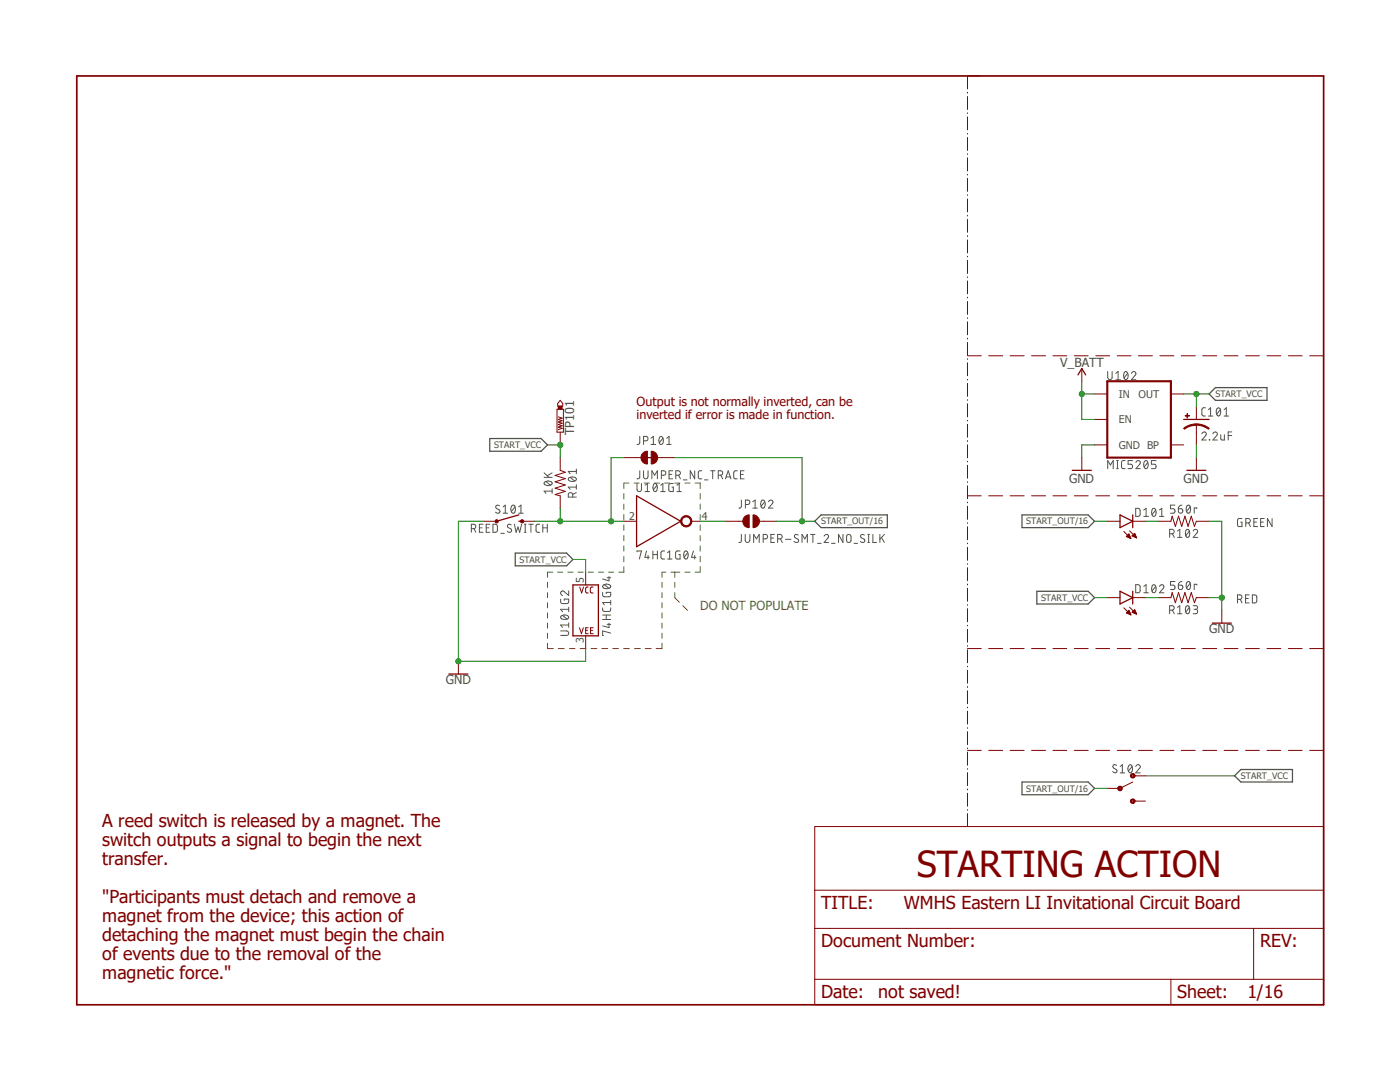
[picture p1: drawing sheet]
<svg xmlns="http://www.w3.org/2000/svg" width="279mm" height="216mm" viewBox="0 0 279 216" stroke-linecap="round" stroke-linejoin="round" font-family="sans-serif">
<path d="M14.8 14.8l249.7 186.2M264.5 14.8l-249.7 186.2" fill="none" stroke="#fff" stroke-width=".2"/>
<g fill="none" stroke="#808000" stroke-width=".2">
<path d="M124.5 98.5v1.1M125.5 96.4h-1v1.1M126.5 96.4h1.1M128.6 96.4h1M130.6 96.4h1M132.6 96.4h1M134.7 96.4h1M136.7 96.4h1M138.7 96.4h1v1.1M139.7 98.5v1.1M109.3 116.2v1M109.3 118.2v1.1"/>
<path d="M110.3 114.2h-1v1M111.3 114.2h1M113.3 114.2h1M115.4 114.2h1M117.4 114.2h1M119.4 114.2h1M121.5 114.2h1M124.5 100.6v1M124.5 102.7v1.1M124.5 104.7v1.1M124.5 106.8v1.1M124.5 108.9v1.1"/>
<path d="M124.5 111v1.1M124.5 113.1v1.1h-1M132.1 116.2v1M132.1 118.2v1.1M132.9 114.2h-.8v1M133.9 114.2h1.8M134.7 114.2v1M134.7 116.2v1M134.7 118.2v1.1l.9 .9M136.7 114.2h1M139.7 113.1v1.1h-1M139.7 100.6v1"/>
<path d="M139.7 102.7v1.1M139.7 104.7v1.1M139.7 106.8v1.1M139.7 108.9v1.1M139.7 111v1.1M109.3 128.4v1h1.1M109.3 120.3v1M109.3 122.3v1M109.3 124.3v1M109.3 126.4v1M111.4 129.4h1.2M113.6 129.4h1.2"/>
<path d="M115.8 129.4h1.1M117.9 129.4h1.2M120.1 129.4h1.2M122.3 129.4h1.1M124.5 129.4h1.1M126.6 129.4h1.2M128.8 129.4h1.2M132.1 128.4v1h-1.2M132.1 120.3v1M132.1 122.3v1M132.1 124.3v1M132.1 126.4v1"/>
<path d="M136.3 120.9l.9 .9"/>
</g>
<g fill="none" stroke="#505050" stroke-width=".2">
<path d="M221.1 74.1v1.2a.45 .45 0 0 0 .3 .4 .45 .45 0 0 0 .5-.2l.1-1.4M222.7 74.5l.4-.4v1.7M222.7 75.8h.9M224.5 74.2l.2-.1a1.02 1.02 0 0 1 0 1.7 1.02 1.02 0 0 1-.2-1.6zM225 74.5l-.7 .9M225.8 74.5a.44 .44 0 0 1 .6-.4 .44 .44 0 0 1 .2 .7l-.8 1h.9M108.6 95.2h1.6M108.6 94.4l1 .8M108.6 96.2l.2-.1a.96 .96 0 0 1 1.4 .3 .93 .93 0 0 1-1.6 0zM109 96.1l.9 .7M110.2 98h-1.6l.4 .5M110.2 97.5v1"/>
<path d="M110.2 94.4l-1 .5M113.5 95.4l.7-.2a.58 .58 0 0 1 .8 .6l-.8 .3a.58 .58 0 0 1-.7-.7zM113.8 95.2l.9 .8M114.3 99.2v-.7a.46 .46 0 0 0-.5-.2 .46 .46 0 0 0-.4 .4v.5h1.6M115 98.3l-.7 .3M115 97.2h-1.6l.4 .4M115 93.6v.9M115 96.7v.9M115 94.1h-1.6l.4 .4M127.1 96.5l.1 1.4a.46 .46 0 0 0 .5 .2 .46 .46 0 0 0 .3-.4v-1.2M127.7 93.9l-.1 1.5-.5 .1M127.7 87.1l-.1 1.4-.5 .2"/>
<path d="M128.4 93.9l.1 1.4a.46 .46 0 0 0 .5 .2 .46 .46 0 0 0 .3-.4v-1.2M128.4 88l.7-.1a.46 .46 0 0 0 .2-.5 .46 .46 0 0 0-.4-.3h-.5v1.6M128.7 96.8l.5-.3v1.6M128.7 98.1h.9M129.9 88.7h1M129.9 87.5l.5-.4v1.6M130.1 95.5v-1.6l.5 .9 .6-.9v1.6M130.6 96.5h.2a.98 .98 0 0 1 0 1.6 1.02 1.02 0 0 1-.2-1.6zM131.1 96.8l-.7 .9M131.7 87.2l.3-.1a.98 .98 0 0 1 0 1.6 .98 .98 0 0 1-.3-1.5zM131.9 98.1h.9M131.9 96.8l.4-.3v1.6"/>
<path d="M132 94.8h.4a.45 .45 0 0 0 .5-.4 .45 .45 0 0 0-.5-.5h-.4v1.6M132.3 87.5l-.7 .8M133.1 87.5l.4-.4v1.6M133.1 88.7h.8M133.5 94.7h.6M134.2 93.9h-.7v1.6h.7M134.4 96.5l-.9 .1v1.1l.1 .3 .8 .1v-.9h-.3M134.9 94.8h.4a.45 .45 0 0 0 .5-.3 .45 .45 0 0 0-.2-.5l-.7-.1v1.6M135.1 98.1h.9M135.1 96.8l.5-.3v1.6M135.4 94.8l.4 .7M136.4 95.8h.7"/>
<path d="M138.6 93.9v1.6l-.8-1.6v1.6M140.1 93.9l-.6 .1-.1 .3v1.1l.7 .1M140.6 95.8h.7M141.8 93.9h.9M142.2 93.9v1.6M143.3 94.8h.5a.45 .45 0 0 0 .4-.4 .45 .45 0 0 0-.4-.5h-.5v1.6M143.8 94.8l.4 .7M144.8 95.5l.5-1.6 .6 1.6M144.9 95.2h.9M147.2 93.9l-.6 .1-.2 .3 .1 1.1 .7 .1M147.8 94.7h.5M148 99.8v1.2a.38 .38 0 0 1-.6 .4"/>
<path d="M148.5 93.9h-.7v1.6h.7M152.1 99.8h.2a.98 .98 0 0 1 0 1.6 1.02 1.02 0 0 1-.2-1.6zM221.1 93.5v-1.6l.5 .9 .6-.9v1.6M222.8 93.5h.4M222.8 91.9h.4M223 91.9v1.6M224.5 91.9h-.5l-.2 .4 .1 1 .6 .2M226 91.9h-.9v.7h.6a.46 .46 0 0 1 .3 .5 .46 .46 0 0 1-.3 .4h-.6M226.7 92.3a.44 .44 0 0 1 .6-.4 .44 .44 0 0 1 .2 .7l-.8 .9h.9M228.5 91.9h.2a.93 .93 0 0 1 0 1.6 .98 .98 0 0 1-.2-1.6zM229.1 92.3l-.8 .9M230.7 91.9h-.9v.7h.5a.45 .45 0 0 1 .4 .5 .45 .45 0 0 1-.4 .4h-.5"/>
<path d="M239.9 86.6a.44 .44 0 0 1 .6-.4 .44 .44 0 0 1 .1 .7l-.7 .9h.8M240.6 81.4h-.6l-.1 .3v1.1l.3 .2h.4M241.2 83h.9M241.2 81.7l.4-.3v1.6M241.3 87.7l.1 .1zM242.1 86.6a.44 .44 0 0 1 .6-.4 .44 .44 0 0 1 .1 .7l-.7 .9h.9M242.9 81.6l.3-.2a.96 .96 0 0 1 0 1.6 1.03 1.03 0 0 1-.3-1.4zM243.5 81.7l-.7 .9M243.6 86.7v.8l.2 .3h.5v-1.1M244.3 83h.9M244.3 81.7l.4-.3v1.6M245.1 86.9h.7"/>
<path d="M245.8 86.2h-.7v1.6M94.1 105.5h.6a.46 .46 0 0 0 .2-.5 .46 .46 0 0 0-.4-.4h-.4v1.6M94.6 105.5l.4 .7M95.7 105.3h.5M96.4 104.6h-.7v1.6h.7M97 105.3h.6M97.7 104.6h-.7v1.6h.7M98.4 104.6h.7a1.25 1.25 0 0 1 0 1.6h-.7zM99.7 100.9a.45 .45 0 0 0-.8 .2 1.01 1.01 0 0 0 .8 .8v.3a.55 .55 0 0 1-.8 0M99.9 106.4h.8M100.4 102.4h.9M100.4 101.1l.4-.3v1.6"/>
<path d="M102 104.7a.42 .42 0 0 0-.5-.1 .42 .42 0 0 0-.2 .6 1.01 1.01 0 0 1 .8 .7v.1a.56 .56 0 0 1-.9 0M102.2 100.8h.2a.93 .93 0 0 1 0 1.6 .98 .98 0 0 1-.2-1.6zM102.7 104.6l.3 1.6 .4-1 .3 1 .4-1.6M102.8 101.1l-.7 1M103.5 102.4h.9M103.5 101.1l.5-.3v1.6M104.6 104.6h.4M104.6 106.2h.4M104.8 104.6v1.6M105.5 104.6h.9M106 104.6v1.6M107.7 104.6h-.6l-.1 .3v1.1l.7 .2"/>
<path d="M108.3 105.3h.9M108.3 104.6v1.6M109.2 104.6v1.6M111.9 119.5l.2 .9h1.1l.3-.1v-.8h-.9v.3M113.5 117.9v.9l-.9-.7a.45 .45 0 0 0-.7 .1 .45 .45 0 0 0 .4 .6M120.3 118.2l.1 .8 1.1 .1 .3-.2 .1-.7h-.9v.2M120.3 116.8l.2-.1a.96 .96 0 0 1 1.4 .3 .93 .93 0 0 1-1.6 0zM120.6 116.7l.9 .7M121.2 115.3h.7M121.5 115v.9l-1.2-.4M121.9 119.8v.9M127.1 110.1v-.2h.9l-.4 1.6"/>
<path d="M129 109.9l-.3 1.3h.9M129.3 110.8v.7M130.3 109.9v1.6M130.3 110.7h.9M131.2 109.9v1.6M132.6 109.9l-.5 .1-.2 .3 .1 1.1 .6 .1M133.2 111.5h.9M133.2 110.3l.4-.4v1.6M135.7 109.9h-.5l-.3 .2-.1 1.1 .2 .3h.7v-.8h-.2M136.7 110l.2-.1a.98 .98 0 0 1 0 1.6 1.02 1.02 0 0 1-.2-1.5zM137.2 110.3l-.7 .9M138.4 109.9l-.4 1.3h.9"/>
<path d="M138.6 110.8v.7M148 106.6v1.3a.38 .38 0 0 1-.6 .3M148.7 106.6v1.2a.47 .47 0 0 0 .5 .4 .47 .47 0 0 0 .4-.4v-1.2M148.8 100.7l.6-.1a.46 .46 0 0 0 .2-.5 .46 .46 0 0 0-.4-.3h-.4v1.6M150.2 101.4h.9M150.2 100.1l.5-.3v1.6M150.4 108.2v-1.6l.6 .9 .5-.9v1.6M152.3 107.5h.4a.46 .46 0 0 0 .5-.3 .46 .46 0 0 0-.2-.5l-.7-.1v1.6M152.6 100.1l-.7 .9M153.4 100.1a.44 .44 0 0 1 .6-.3 .44 .44 0 0 1 .1 .7l-.7 .9h.9M153.8 107.4h.6M154.6 106.6h-.8v1.6h.8"/>
<path d="M155.2 107.5h.5a.45 .45 0 0 0 .4-.3 .45 .45 0 0 0-.2-.5l-.7-.1v1.6M155.7 107.5l.4 .7M156.8 107.6h1.1M159.3 106.8a.42 .42 0 0 0-.6-.1 .42 .42 0 0 0-.1 .5 1.01 1.01 0 0 1 .8 .7l-.1 .2a.6 .6 0 0 1-.8-.1M160.1 108.2v-1.6l.5 .9 .5-.9v1.6M161.8 106.6h.8M162.2 106.6v1.6M163.2 108.4h.7M164.5 107a.45 .45 0 0 1 .6-.4 .45 .45 0 0 1 .1 .8l-.7 .8h.9M165.9 108.4h.8M168.2 106.6v1.6l-.9-1.6v1.6M169 106.8a.46 .46 0 0 1 .5-.1 .46 .46 0 0 1 .3 .4v.9a.46 .46 0 0 1-.5 .2 .46 .46 0 0 1-.3-.4z"/>
<path d="M170.4 108.4h.8M172.5 106.8l-.2-.1a.38 .38 0 0 0-.5 .1 .38 .38 0 0 0 .1 .5l.5 .3a.37 .37 0 0 1 .2 .4 .37 .37 0 0 1-.3 .2l-.6-.2M173.2 108.2h.3M173.2 106.6h.3M173.4 106.6v1.6M174.2 106.6v1.6h.7M175.6 106.6v1.6M175.9 107.3l.6 .9M176.5 106.6l-.9 1M226.7 116.7h.6a1.3 1.3 0 0 1 .2 1.4l-.2 .1-.6 .1zM226.7 101.4l.6 .1a1.25 1.25 0 0 1 0 1.5h-.6zM228.3 118.3h.9"/>
<path d="M228.3 117l.4-.3v1.6M228.3 101.8l.4-.4v1.6M228.3 103h.9M230.1 116.7h.2a.98 .98 0 0 1 0 1.6 1.02 1.02 0 0 1-.2-1.6zM230.1 101.5l.2-.1a.98 .98 0 0 1 0 1.6 1.02 1.02 0 0 1-.2-1.5zM230.6 117l-.7 .9M230.6 101.8l-.7 .9M231.4 117a.45 .45 0 0 1 .6-.3 .45 .45 0 0 1 .2 .7l-.8 .9h.9M231.4 103h.9M231.4 101.8l.5-.4v1.6M233.4 106.5h.5a.45 .45 0 0 0 .4-.3 .45 .45 0 0 0-.2-.5l-.7-.1v1.6M234 106.5l.4 .7"/>
<path d="M234.5 116h-.9v.8h.5a.46 .46 0 0 1 .4 .4 .46 .46 0 0 1-.4 .4h-.5M234.5 100.8h-.9v.7h.5a.46 .46 0 0 1 .4 .5 .46 .46 0 0 1-.4 .4h-.5M235 106l.5-.4v1.6M235 107.2h.9M235.2 116.8h.5a.46 .46 0 0 1 .4 .5 .46 .46 0 0 1-.5 .4 .46 .46 0 0 1-.4-.5zM235.2 101.5h.5a.46 .46 0 0 1 .4 .5 .46 .46 0 0 1-.5 .4 .46 .46 0 0 1-.4-.4zM235.9 116a.72 .72 0 0 0-.7 .8M235.9 100.8a.72 .72 0 0 0-.7 .7M236.8 105.7l.2-.1a.98 .98 0 0 1 0 1.6 1.02 1.02 0 0 1-.2-1.5zM237 116.1l.2-.1a.93 .93 0 0 1 0 1.6 .98 .98 0 0 1-.2-1.5zM237 100.8h.2a.93 .93 0 0 1 0 1.6 .98 .98 0 0 1-.2-1.6zM237.4 106l-.8 .9"/>
<path d="M237.5 116.4l-.7 .9M237.5 101.1l-.7 1M238.1 106a.44 .44 0 0 1 .7-.4 .44 .44 0 0 1 .1 .7l-.8 .9h.9M238.8 101.5v-.2h-.5v1.1M238.8 116.8v-.2h-.5v1M247 119.6l.6-.1a.46 .46 0 0 0 .2-.5 .46 .46 0 0 0-.4-.3h-.4v1.6M247.5 119.6l.4 .7M247.9 103.5h-.6l-.3 .1v1.1l.1 .3 .8 .1v-.9h-.3M248.6 119.4h.5M248.6 104.4h.5a.45 .45 0 0 0 .4-.4 .45 .45 0 0 0-.2-.5h-.7v1.6M249.2 104.4l.4 .7M249.3 118.7h-.7v1.6h.7"/>
<path d="M249.9 118.7h.7a1.3 1.3 0 0 1 .2 1.4l-.2 .2h-.7zM250.2 104.2h.6M251 103.5h-.8v1.6h.8M251.6 104.2h.5M252.3 103.5h-.7v1.6h.7M253.9 103.5v1.6l-1-1.6v1.6M111.9 125.9h1.4a.46 .46 0 0 1 .2 .5 .46 .46 0 0 1-.4 .4h-1.2M111.9 123l.8-.3a.58 .58 0 0 1 .8 .7l-.8 .2a.58 .58 0 0 1-.8-.6zM112.3 122.8l.9 .7M113.5 121.6h-1.6l.4 .4M113.5 124.7h-1.6l.4 .5M113.5 121.2v.8"/>
<path d="M113.5 124.3v.9M120.3 121.3v.5l.3 .2h1.1l.2-.7M120.3 123.6h1.6M120.3 122.7h1.6M121 122.7v.9M121.2 124.6h.7M121.5 124.3v.9l-1.2-.3M121.9 126.3l-1.6-.4v.9h.1M121.9 120.2h-1.6l.3 .5M233.4 121.8h.5a.45 .45 0 0 0 .4-.4 .45 .45 0 0 0-.2-.5h-.7v1.6M234 121.8l.4 .7M235 121.2l.5-.3v1.6"/>
<path d="M235 122.5h.9M236.8 120.9h.2a.98 .98 0 0 1 0 1.6 1.02 1.02 0 0 1-.2-1.6zM237.4 121.2l-.8 .9M238.1 120.9h.6a.36 .36 0 0 1 .3 .3 .36 .36 0 0 1-.3 .4h-.4M238.5 121.6a.45 .45 0 0 1 .5 .4 .45 .45 0 0 1-.5 .5h-.4M222.8 152.7l-.4-.1a.37 .37 0 0 0-.3 .2 .37 .37 0 0 0 .1 .4l.6 .3a.37 .37 0 0 1 .1 .4 .37 .37 0 0 1-.3 .3l-.6-.2M223.6 153l.4-.4v1.6M223.6 154.2h.9M225.4 152.7l.2-.1a.96 .96 0 0 1 0 1.6l-.2-.1a1.07 1.07 0 0 1 0-1.4zM225.9 153l-.7 .8M226.7 153a.44 .44 0 0 1 .6-.4 .44 .44 0 0 1 .1 .7l-.7 .9h.9"/>
</g>
<path d="M242.6 77.3h10.3v2.6h-10.3l-1.3-1.3zM97.7 87.5h10.3l1.3 1.3-1.3 1.2h-10.3zM102.8 110.4h10.3l1.2 1.2-1.2 1.3h-10.3zM162.6 104l1.3-1.3h13.2v2.6h-13.2zM204 102.7h13.2l1.2 1.3-1.2 1.3h-13.2zM206.9 118h10.3l1.2 1.3-1.2 1.2h-10.3zM204 156h13.2l1.2 1.3-1.2 1.3h-13.2zM246.4 154.8l1.2-1.3h10.3v2.5h-10.3z" fill="none" stroke="#505050" stroke-width=".25"/>
<g fill="none" stroke="#800000" stroke-width=".2">
<path d="M193.1 18.4v.2M193.1 19.3v2.5M195.6 15.2h-2.5v2.5M193.1 22.5v.1M193.1 23.3v2.6M193.1 26.6v.2M193.1 27.4v2.6M193.1 30.7v.1M193.1 31.5v2.6M193.1 34.8v.1M193.1 35.6v2.6M193.1 38.9v.1"/>
<path d="M193.1 39.7v2.6M193.1 43v.1M193.1 43.8v2.6M193.1 47v.2M193.1 47.9v2.6M193.1 51.1v.2M193.1 51.9v2.7M193.1 55.2v.2M193.1 56v2.6M193.1 59.3v.1M193.1 71h2.7M193.1 60.2v2.5"/>
<path d="M193.1 63.4v.1M193.1 64.2v2.6M193.1 67.5v.1M193.1 68.3v2.6M193.1 71.6v.1M193.1 72.4v2.6M193.1 75.7v.1M193.1 76.5v2.6M193.1 79.8v.1M197.3 71h2.8M201.6 71h2.8M205.9 71h2.8"/>
<path d="M210.1 71h2.8M214.4 71h2.8M218.7 71h2.7M223 71h2.7M227.2 71h2.8M231.5 71h2.8M235.8 71h2.7M240 71h2.8M244.3 71h2.8M248.6 71h2.7M252.9 71h2.7M257.1 71h2.8"/>
<path d="M261.4 71h2.8M193.1 98.9h2.7M193.1 80.6v2.6M193.1 83.9v.1M193.1 84.7v2.5M193.1 87.9v.2M193.1 88.8v2.6M193.1 92v.2M193.1 92.8v2.6M193.1 96.1v.2M193.1 96.9v2.6M197.3 98.9h2.8"/>
<path d="M201.6 98.9h2.8M205.9 98.9h2.8M210.1 98.9h2.8M214.4 98.9h2.8M218.7 98.9h2.7M223 98.9h2.7M227.2 98.9h2.8M231.5 98.9h2.8M235.8 98.9h2.7M240 98.9h2.8M244.3 98.9h2.8M248.6 98.9h2.7"/>
<path d="M252.9 98.9h2.7M257.1 98.9h2.8M261.4 98.9h2.8M193.1 100.2v.1M193.1 101v2.6M193.1 104.3v.1M193.1 105.1v2.6M193.1 108.4v.1M193.1 109.2v2.6M193.1 112.5v.1M193.1 113.3v2.6M193.1 116.5v.2"/>
<path d="M193.1 117.4v2.6M193.1 129.4h2.7M193.1 120.6v.2M193.1 121.5v2.6M193.1 124.8v.1M193.1 125.6v2.5M193.1 128.8v.1M193.1 129.7v2.5M193.1 132.9v.2M193.1 133.7v2.6M193.1 137v.2M193.1 137.8v2.6"/>
<path d="M197.3 129.4h2.8M201.6 129.4h2.8M205.9 129.4h2.8M210.1 129.4h2.8M214.4 129.4h2.8M218.7 129.4h2.7M223 129.4h2.7M227.2 129.4h2.8M231.5 129.4h2.8M235.8 129.4h2.7M240 129.4h2.8M244.3 129.4h2.8"/>
<path d="M248.6 129.4h2.7M252.9 129.4h2.7M257.1 129.4h2.8M261.4 129.4h2.8M193.1 149.7h2.7M193.1 141.1v.1M193.1 141.9v2.6M193.1 145.2v.1M193.1 146v2.6M193.1 149.3v.1M193.1 150.1v2.6M193.1 153.4v.1"/>
<path d="M193.1 154.2v2.6M193.1 157.4v.2M193.1 158.3v2.6M197.3 149.7h2.8M201.6 149.7h2.8M205.9 149.7h2.8M210.1 149.7h2.8M214.4 149.7h2.8M218.7 149.7h2.7M223 149.7h2.7M227.2 149.7h2.8M231.5 149.7h2.8"/>
<path d="M235.8 149.7h2.7M240 149.7h2.8M244.3 149.7h2.8M248.6 149.7h2.7M252.9 149.7h2.7M257.1 149.7h2.8M261.4 149.7h2.8M193.1 161.5v.2M193.1 162.3v2.6"/>
</g>
<path d="M103.5 104h.7M103.5 102.7l-4.4 1.3" fill="none" stroke="#800000" stroke-width=".25"/>
<path d="M98.9 103.8l.2-.1 .3 .1v.5h-.5z" fill-rule="evenodd" fill="#800000"/>
<path d="M98.9 103.8l.2-.1 .3 .1v.5h-.5z" fill="none" stroke="#800000" stroke-width=".2"/>
<path d="M104 103.8l.2-.1 .2 .1v.5h-.4l-.2-.3z" fill-rule="evenodd" fill="#800000"/>
<g fill="none" stroke="#800000" stroke-width=".2">
<path d="M218.4 78.6h2.6M233.7 78.6h2.5M111.8 91.3v2.6l1 .3-2 .7 2 .6-2 .6 2 .7-2 .6 2 .6-2 .7 1 .2v2.6M218.4 88.8h2.6M218.4 83.7h2.6M233.7 88.8h2.5M238.8 84.7v1.5M96.6 104h2.5M104 103.8l.2-.1 .2 .1v.5h-.4l-.2-.3zM104.2 104h2.5M91.5 132v2.5M162.6 164.9h101.6v35.6h-101.6z"/>
<path d="M162.6 177.6h101.6M162.6 185.3h101.6M162.6 195.4h101.6M233.7 195.4v5.1M250.2 185.3v10.1"/>
</g>
<path d="M15.3 15.2h248.9v185.3h-248.9z" fill="none" stroke="#800000" stroke-width=".34"/>
<path d="M236.2 83.7h5.1M89.6 134.5h3.8" fill="none" stroke="#800000" stroke-width=".25"/>
<path d="M221 76.1h12.7v15.2h-12.7z" fill="none" stroke="#800000" stroke-width=".42"/>
<path d="M238.8 84.6a4.2 4.2 0 0 1 2.5 .9l-.1 .1a4.1 4.1 0 0 0-2.4-.8z" fill-rule="evenodd" fill="#800000"/>
<path d="M238.8 84.6a4.2 4.2 0 0 1 2.5 .9l-.1 .1a4.1 4.1 0 0 0-2.4-.8z" fill="none" stroke="#800000" stroke-width=".2"/>
<path d="M236.2 85.5a3.9 3.9 0 0 1 2.6-.9v.2a3.9 3.9 0 0 0-2.4 .8z" fill-rule="evenodd" fill="#800000"/>
<path d="M236.2 85.5a3.9 3.9 0 0 1 2.6-.9v.2a3.9 3.9 0 0 0-2.4 .8z" fill="none" stroke="#800000" stroke-width=".2"/>
<path d="M236.5 82.9l.9 .1z" fill-rule="evenodd" fill="#800000"/>
<path d="M236.5 82.9l.9 .1z" fill="none" stroke="#800000" stroke-width=".2"/>
<path d="M236.9 82.5l.1 .9z" fill-rule="evenodd" fill="#800000"/>
<g fill="none" stroke="#800000" stroke-width=".2">
<path d="M215.9 73.5v2.6M215.9 91.3v2.6M236.9 82.5l.1 .9zM238.8 81.2v2.5M238.8 86.2v2.6M238.8 91.3v2.6M221 119.3h2.5M221 104h2.5M224.3 106l1.4 1.4M224.8 107h.7M224.9 107.1h.7M224.9 106.9h.6"/>
<path d="M225 106.8h.4M225.1 106.8h.3M225.1 107.2h.5M225.2 106.7h.1M225.3 106.6h.1M225.3 106.6l-.5 .5 .9 .3M225.3 106.6l.4 .8M225.3 107.3h.3M225.4 105.9l1.4 1.4M225.6 107.4h.1M225.9 106.9l.5-.5 .4 .9zM226 106.9h.7"/>
<path d="M226 106.8h.7M226.1 119.3h2.5M226.1 104h2.5M226.1 106.8h.5M226.2 107h.5M226.2 106.7h.4M226.3 106.6h.2M226.4 107.1h.3M226.4 106.5h.1M226.6 107.2h.2M226.8 107.3h.1M231.1 119.3h2.6l.2-1.1 .7 2.1 .6-2.1 .6 2.1 .7-2.1 .6 2.1 .6-2.1 .7 2.1 .4-1h2.5"/>
<path d="M231.1 104h2.6l.2-1 .7 2 .6-2 .6 2 .7-2 .6 2 .6-2 .7 2 .4-1h2.5M224.3 121.3l1.4 1.4M224.8 122.3l.5-.5 .4 .9zM224.8 122.3h.8M224.9 122.2h.6M225 122.1h.5M225 122.4h.6M225 122h.4M225.1 122h.3M225.2 121.9h.1M225.3 122.5h.3M225.4 121.2l1.4 1.4"/>
<path d="M225.5 122.6h.1M225.7 122.7h.1M226 122.1h.7M226.1 122.2h.6M226.1 122h.5M226.2 121.9h.3M226.3 122.3h.4M226.3 121.8h.2M226.4 121.7l-.5 .5 .9 .4M226.4 121.7l.4 .9M226.4 121.7h.1M226.5 122.4h.3"/>
<path d="M226.7 122.5h.1M243.8 121.8v2.5M226.1 156l-2.6 1.3M226.1 159.9h.6M226.1 154.8h.6"/>
</g>
<path d="M215.1 74.8l.8-1.3 .8 1.3M214 93.9h3.8M236.9 93.9h3.8M223.5 118l2.6 1.3-2.6 1.2zM223.5 102.7l2.6 1.3-2.6 1.3zM226.1 102.7v2.6M226.1 118v2.5M241.9 124.3h3.8" fill="none" stroke="#800000" stroke-width=".25"/>
<path d="M225.7 154.5l.5-.2 .2 .2v.6l-.2 .1-.5-.1-.1-.3h.2l.2-.2h.3v.2l-.3 .2-.2-.2h-.2z" fill-rule="evenodd" fill="#800000"/>
<path d="M225.7 154.5l.5-.2 .2 .2v.6l-.2 .1-.5-.1-.1-.3h.2l.2-.2h.3v.2l-.3 .2-.2-.2h-.2z" fill="none" stroke="#800000" stroke-width=".2"/>
<path d="M225.7 159.6l.5-.2 .3 .5-.1 .2-.2 .2-.5-.2-.1-.2h.2l.2-.3 .3 .3v.1l-.3 .1-.2-.2h-.2z" fill-rule="evenodd" fill="#800000"/>
<path d="M225.7 159.6l.5-.2 .3 .5-.1 .2-.2 .2-.5-.2-.1-.2h.2l.2-.3 .3 .3v.1l-.3 .1-.2-.2h-.2z" fill="none" stroke="#800000" stroke-width=".2"/>
<path d="M223.1 157.1l.6-.2 .3 .4-.1 .3-.2 .2-.6-.2v-.3h.2l.1-.2 .4 .2-.1 .2-.3 .1-.1-.3h-.2z" fill-rule="evenodd" fill="#800000"/>
<path d="M124.5 104h2.5M138 104h1.7M221 157.3h2.5M223.1 157.1l.6-.2 .3 .4-.1 .3-.2 .2-.6-.2v-.3h.2l.1-.2 .4 .2-.1 .2-.3 .1-.1-.3h-.2zM226.1 159.9h2.5M226.1 154.8h2.5" fill="none" stroke="#800000" stroke-width=".2"/>
<path d="M127 98.9l8.8 5.1-8.8 5.1z" fill="none" stroke="#800000" stroke-width=".25"/>
<path d="M136.1 103.2a1.14 1.14 0 0 1 1.8 .3 1.14 1.14 0 0 1-.7 1.6 1.14 1.14 0 0 1-1.4-1.1h.3a.87 .87 0 0 1 1.1-.8 .87 .87 0 0 1 .4 1.4 .87 .87 0 0 1-1.5-.2v-.4h-.3z" fill-rule="evenodd" fill="#800000"/>
<path d="M136.1 103.2a1.14 1.14 0 0 1 1.8 .3 1.14 1.14 0 0 1-.7 1.6 1.14 1.14 0 0 1-1.4-1.1h.3a.87 .87 0 0 1 1.1-.8 .87 .87 0 0 1 .4 1.4 .87 .87 0 0 1-1.5-.2v-.4h-.3z" fill="none" stroke="#800000" stroke-width=".2"/>
<path d="M130 90a1.23 1.23 0 0 1 1.2 1.3h-1.2z" fill-rule="evenodd" fill="#800000"/>
<path d="M130 90a1.23 1.23 0 0 1 1.2 1.3h-1.2z" fill="none" stroke="#800000" stroke-width=".2"/>
<path d="M130 91.3h1.2a1.17 1.17 0 0 1-1.2 1.3z" fill-rule="evenodd" fill="#800000"/>
<path d="M130 91.3h1.2a1.17 1.17 0 0 1-1.2 1.3z" fill="none" stroke="#800000" stroke-width=".2"/>
<path d="M128.3 90.4l.3-.2 .6-.2v2.6a1.25 1.25 0 0 1-1.2-.8 1.25 1.25 0 0 1 .3-1.4z" fill-rule="evenodd" fill="#800000"/>
<g fill="none" stroke="#800000" stroke-width=".2">
<path d="M124.5 91.3h3.4M128.3 90.4l.3-.2 .6-.2v2.6a1.25 1.25 0 0 1-1.2-.8 1.25 1.25 0 0 1 .3-1.4zM131.2 91.3h3.5M115.7 117.1l.4 1.2 .4-1.2M116.9 114.2v2.5M117.4 117.1h-.3l-.2 .3v.8l.5 .1M118.4 117.1l-.5 .1-.1 .2 .1 .8 .5 .1M115.7 125.3l.3 1.1 .4-1.1M116.9 126.9v2.5M116.9 125.8h.4M117.4 125.3h-.5v1.1h.5M117.9 125.8h.4"/>
<path d="M118.4 125.3h-.5v1.1h.5"/>
</g>
<path d="M128.8 91.3h1.8M114.3 116.7h5.1v10.2h-5.1z" fill="none" stroke="#800000" stroke-width=".25"/>
<path d="M150.3 102.7a1.27 1.27 0 0 1 1.3 1.3 1.27 1.27 0 0 1-1.3 1.3z" fill-rule="evenodd" fill="#800000"/>
<path d="M150.3 102.7a1.27 1.27 0 0 1 1.3 1.3 1.27 1.27 0 0 1-1.3 1.3z" fill="none" stroke="#800000" stroke-width=".2"/>
<path d="M148.6 103.1l.3-.2 .6-.2v2.6a1.27 1.27 0 0 1-1.2-.8 1.27 1.27 0 0 1 .3-1.4z" fill-rule="evenodd" fill="#800000"/>
<path d="M111.8 79.9l.5 .6v.5h-1v-.5zM111.2 81.7h1.2v4.5h-1.2zM111.4 83.2l.8 .2-.8 .3 .8 .2-.8 .3 .8 .3-.8 .2 .8 .3-.8 .2 .8 .3-.8 .2M144.8 104h3.5M148.6 103.1l.3-.2 .6-.2v2.6a1.27 1.27 0 0 1-1.2-.8 1.27 1.27 0 0 1 .3-1.4zM151.6 104h3.4" fill="none" stroke="#800000" stroke-width=".2"/>
<path d="M111.4 81.1h.8v.6h-.8z" fill-rule="evenodd" fill="#800000"/>
<path d="M111.4 81.1h.8v.6h-.8zM111.8 86.2v2.6" fill="none" stroke="#800000" stroke-width=".2"/>
<path d="M96.6 104h-5.1v28h25.4v-2.6" fill="none" stroke="#008000" stroke-width=".2"/>
<circle cx="91.5" cy="132" r=".51" fill="#008000"/>
<g fill="none" stroke="#008000" stroke-width=".2">
<path d="M218.4 88.8h-2.5v2.5M238.8 88.8v2.5M241.3 119.3h2.5M241.3 104h2.5v17.8"/>
<circle cx="91.5" cy="132" r=".51"/>
</g>
<circle cx="243.8" cy="119.3" r=".51" fill="#008000"/>
<g fill="none" stroke="#008000" stroke-width=".2">
<path d="M109.3 88.8h2.5v2.5"/>
<circle cx="243.8" cy="119.3" r=".51"/>
</g>
<circle cx="111.8" cy="88.8" r=".51" fill="#008000"/>
<g fill="none" stroke="#008000" stroke-width=".2">
<path d="M236.2 78.6h5.1M238.8 78.6v2.6"/>
<circle cx="111.8" cy="88.8" r=".51"/>
</g>
<circle cx="238.8" cy="78.6" r=".51" fill="#008000"/>
<g fill="none" stroke="#008000" stroke-width=".2">
<path d="M134.7 91.3h25.4v12.7M114.3 111.6h2.6v2.6M155 104h7.6M218.4 119.3h2.6M218.4 104h2.6M218.4 157.3h2.6M228.6 154.8h17.8"/>
<circle cx="238.8" cy="78.6" r=".51"/>
</g>
<circle cx="160.1" cy="104" r=".51" fill="#008000"/>
<g fill="none" stroke="#008000" stroke-width=".2">
<path d="M215.9 78.6h2.5M215.9 76.1v7.6h2.5"/>
<circle cx="160.1" cy="104" r=".51"/>
</g>
<circle cx="215.9" cy="78.6" r=".51" fill="#008000"/>
<g fill="none" stroke="#008000" stroke-width=".2">
<path d="M122 91.3v12.7M106.7 104h17.8M139.7 104h5.1M228.6 119.3h2.5M228.6 104h2.5"/>
<circle cx="215.9" cy="78.6" r=".51"/>
</g>
<circle cx="122" cy="104" r=".51" fill="#008000"/>
<g fill="none" stroke="#008000" stroke-width=".2">
<path d="M122 91.3h2.5M111.8 101.5v2.5"/>
<circle cx="122" cy="104" r=".51"/>
</g>
<circle cx="111.8" cy="104" r=".51" fill="#008000"/>
<circle cx="111.8" cy="104" r=".51" fill="none" stroke="#008000" stroke-width=".2"/>
<text font-size="7.2" fill="#800000" x="183" y="175.1">STARTING ACTION</text>
<g font-size="3.6" fill="#800000">
<text x="20.4" y="164.9">A reed switch is released by a magnet. The</text>
<text x="20.4" y="168.7">switch outputs a signal to begin the next</text>
<text x="20.4" y="172.6">transfer.</text>
<text x="20.4" y="180.2">&quot;Participants must detach and remove a</text>
<text x="20.4" y="184">magnet from the device; this action of</text>
<text x="163.9" y="181.4">TITLE:</text>
<text x="180.4" y="181.4">WMHS Eastern LI Invitational Circuit Board</text>
<text x="20.4" y="187.8">detaching the magnet must begin the chain</text>
<text x="20.4" y="191.6">of events due to the removal of the</text>
<text x="163.9" y="189.1">Document Number:</text>
<text x="251.5" y="189.1">REV:</text>
<text x="20.4" y="195.4">magnetic force.&quot;</text>
<text x="163.9" y="199.2">Date:</text>
<text x="175.3" y="199.2">not saved!</text>
<text x="235" y="199.2">Sheet:</text>
<text x="248.9" y="199.2">1/16</text>
</g>
<g font-size="2.5" fill="#505050">
<text x="211.6" y="73.3">V_BATT</text>
<text x="114.6" y="86.8" transform="rotate(-90 114.6 86.8)">TP101</text>
<text x="213.4" y="96.4">GND</text>
<text x="236.2" y="96.4">GND</text>
<text x="241.3" y="126.4">GND</text>
<text x="89" y="136.5">GND</text>
</g>
<g font-size="2.5" fill="#800000">
<text x="127" y="81">Output is not normally inverted, can be</text>
<text x="127" y="83.7">inverted if error is made in function.</text>
</g>
<text font-size="2.5" fill="#808000" x="139.7" y="121.8">DO NOT POPULATE</text>
<g font-size="2.1" fill="#505050">
<text x="223.3" y="79.4">IN</text>
<text x="227.2" y="79.4">OUT</text>
<text x="223.3" y="89.5">GND BP</text>
<text x="223.3" y="84.5">EN</text>
<text x="125.6" y="103.7">2</text>
<text x="140.1" y="103.7">4</text>
<text x="116.5" y="116.4" transform="rotate(-90 116.5 116.4)">5</text>
<text x="116.5" y="128.4" transform="rotate(-90 116.5 128.4)">3</text>
</g>
<g font-size="1.8" fill="#505050">
<text x="242.6" y="79.2">START_VCC</text>
<text x="98.6" y="89.4">START_VCC</text>
<text x="163.9" y="104.6">START_OUT/16</text>
<text x="204.8" y="104.6">START_OUT/16</text>
<text x="103.7" y="112.3">START_VCC</text>
<text x="207.8" y="119.9">START_VCC</text>
<text x="247.7" y="155.4">START_VCC</text>
<text x="204.8" y="158">START_OUT/16</text>
</g>
</svg>
